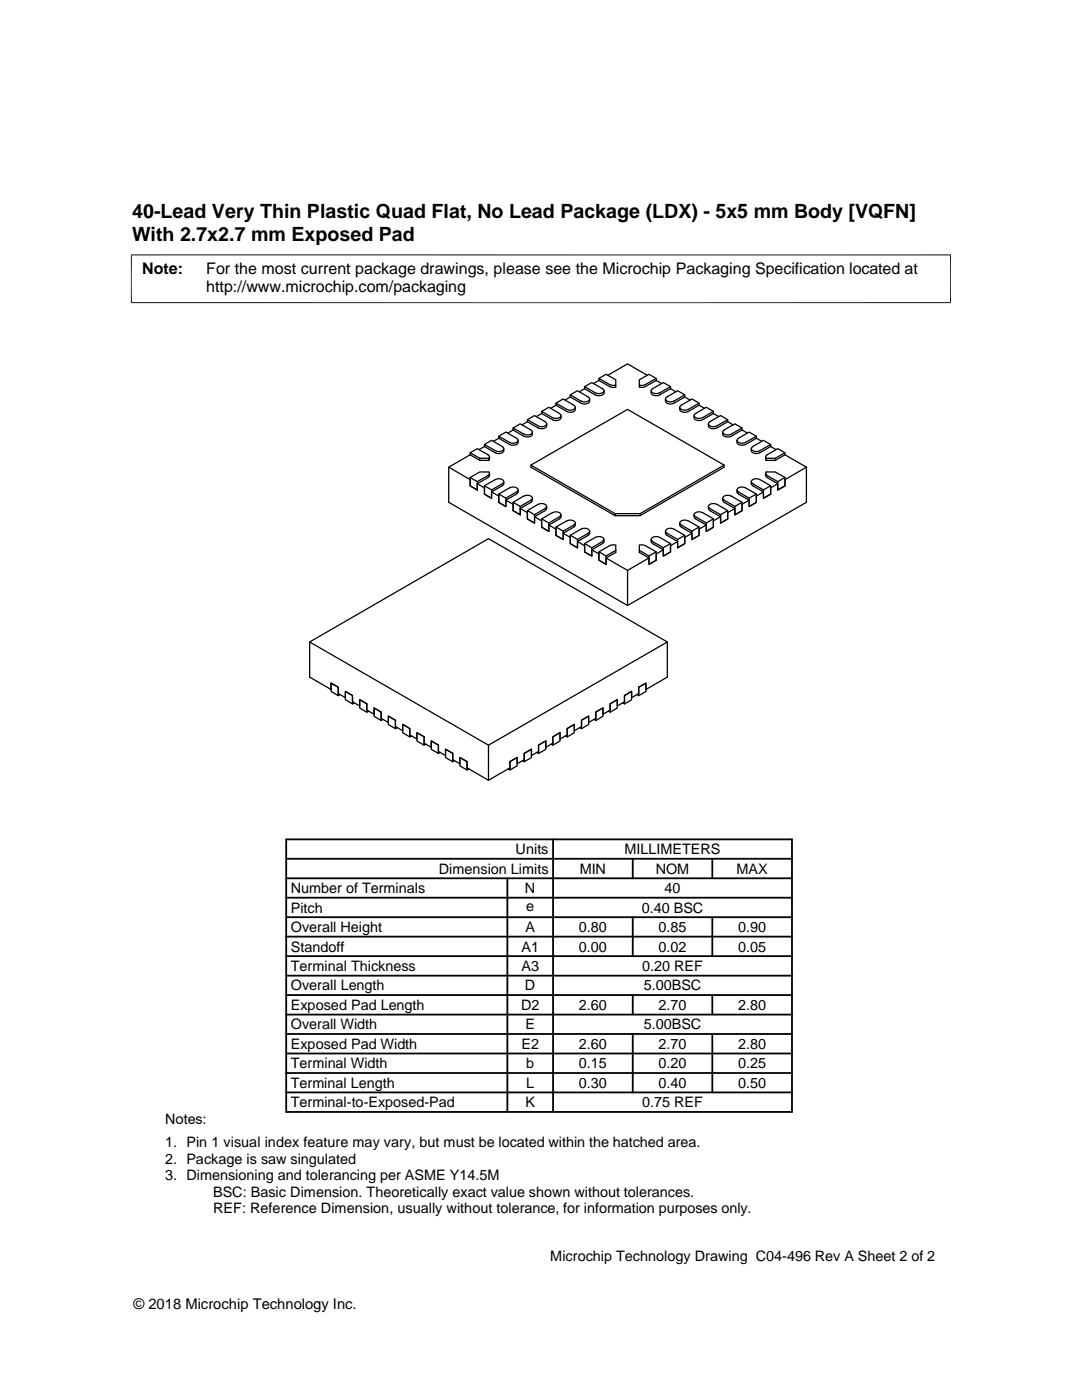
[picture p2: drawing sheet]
<svg xmlns="http://www.w3.org/2000/svg" width="216mm" height="279mm" viewBox="0 0 216 279" stroke-linecap="round" stroke-linejoin="round" font-family="sans-serif">
<g fill="none" stroke="#000" stroke-width=".25">
<path d="M113.8 79.2v-.4l2.1 1.3M113.8 79.2l2.2 1.3a1.18 1.18 0 0 0 1.6-.4M113.8 78.8l1.4-.8 2.2 1.2M113.8 79.2l-1.1 .6M116.6 77.6v-.4l2.2 1.2M116.6 77.6l2.2 1.2M116.6 77.2l1.5-.9 2.1 1.3a.5 .5 0 0 1 .3 .6 .5 .5 0 0 1-.6 .3h-.7l-.4-.1M116.6 77.6l-1 .6M117.3 79.2a.49 .49 0 0 1 .3 .6 .49 .49 0 0 1-.5 .4h-.7l-.4-.2M117.7 79.6v.5M119.5 75.5l1.4-.8 2 1.1v1.5M119.5 75.9l-1.1 .6"/>
<path d="M119.5 75.9v-.4l2.4 1.3h1M119.5 75.9l2.4 1.3h1M120.5 78a1.03 1.03 0 0 1-.6 1 1.03 1.03 0 0 1-1.1-.2M121.3 74.9l3.9-2.3 3.9 2.3M129.9 78v.4M130.2 77.6l2.2-1.3 1.4 .9v.4M130.2 77.6a.49 .49 0 0 0-.2 .6 .49 .49 0 0 0 .5 .3h.7l.4-.1M130.9 75.9v-.4l-1.4-.8-1.9 1.1v1.5M130.9 75.9l-2.3 1.3h-1M130.9 75.9l1.1 .6M130.9 75.5l-2.3 1.3h-1M133.8 77.6l-2.2 1.2a1.18 1.18 0 0 1-1.7-.4"/>
<path d="M133.8 77.6l1.1 .6M133.8 77.2l-2.2 1.2M136.6 79.2v-.4l-1.4-.8-2.1 1.2a.5 .5 0 0 0-.3 .6 .5 .5 0 0 0 .6 .4h.7l.4-.2M136.6 79.2l-2.1 1.3a1.18 1.18 0 0 1-1.7-.4v-.5M136.6 79.2l1.1 .6M136.6 78.8l-2.1 1.3M89.5 93.2v7l35.7 20.6 35.7-20.6v-7M93.8 90.8l1.9 1.1h1.8M93.8 90.8v-.4l1.9 1.1M93.8 95.3l1.9-1.1h1.8l.1 .1v.3l-.2 .3-2.2 1.2v1.7M93.8 90.4l1.4-.9 2.3 1.4 .2 .3-.2 .2M93.8 90.8l-4.3 2.4 4.3 2.5v1.3l1.4 .8"/>
<path d="M95.2 96.1l-1.4-.8v1.7l1.4 .8M95.7 91.5h1.8v.4M95.7 91.5v.4M96.7 89.1v-.4l2.1 1.2a1.15 1.15 0 0 0 1.7-.4l-.3-.4M96.7 96.9l2.1-1.2a1.13 1.13 0 0 1 1.7 .5l-.3 .3-2.1 1.3v1.6l-1.4-.8v-1.7l1.4 .9M96.7 89.1l2.1 1.2a1.18 1.18 0 0 0 1.7-.4v-.4M96.7 89.1l-1.1 .6M96.7 88.7l1.4-.8 2.1 1.2M97.7 94.5l-.2 .7-2.3 1.3v1.3M97.7 91.2l-.2 .7M99.5 98.6l2.2-1.2a1.13 1.13 0 0 1 1.7 .4l-.3 .4-2.2 1.2v1.7l-1.4-.8v-1.7l1.4 .8M99.5 87.5v-.4l2.2 1.2a1.15 1.15 0 0 0 1.7-.5l-.3-.3"/>
<path d="M99.5 87.5l2.2 1.2a1.18 1.18 0 0 0 1.7-.4v-.4M99.5 87.1l1.4-.9 2.2 1.3M99.5 87.5l-1.1 .6M100.5 96.1l-.1 .7-2.3 1.4v1.2l-1.4-.8v-1.2l-1.5-.9M100.9 99.8l1.5 .8v1.3l1.4 .8v-1.2l2.1-1.3M102.4 85.8v-.4l2.1 1.2M102.4 85.8l2.1 1.3M102.4 85.4l1.4-.8 2.1 1.2M102.4 85.8l-1.1 .6M103.4 97.8l-.1 .6-2.4 1.4v1.3l-1.4-.8v-1.3l-1.4-.8M104.5 99l-2.1 1.2M104.5 99a1.13 1.13 0 0 1 1.7 .5l-.3 .3-2.1 1.3v1.6l-1.4-.8v-1.7l1.4 .9"/>
<path d="M105.2 84.2l-1 .6M105.2 84.2l2.2 1.2a1.18 1.18 0 0 0 1.7-.4M105.2 83.8l1.5-.9 2.1 1.3a.49 .49 0 0 1 .2 .6 .49 .49 0 0 1-.5 .3h-.9l-2.4-1.3v.4M105.9 92.8l19.3-11.1 19.3 11.1v.4l-16.8 9.7h-5M105.9 85.8a.49 .49 0 0 1 .3 .6 .49 .49 0 0 1-.6 .4h-.7l-.4-.2M106.2 86.2a1.01 1.01 0 0 1-.5 1 1.01 1.01 0 0 1-1.2-.2M106.2 99.4v.6l-.3 .2M108.1 82.5l2.1 1.3a1.18 1.18 0 0 0 1.7-.4l.1-.5M108.1 82.1l1.4-.8 2.1 1.2a.49 .49 0 0 1 .3 .6 .49 .49 0 0 1-.6 .4l-1.1-.1-2.1-1.3v.4M108.1 82.5l-1.1 .6M109.1 84.6v.4M110.9 80.9v-.4l2.2 1.2"/>
<path d="M110.9 80.9l2.2 1.2a1.18 1.18 0 0 0 1.7-.4v-.4M110.9 80.5l1.5-.9 2.1 1.3M110.9 80.9l-1 .6M114.5 80.9a.49 .49 0 0 1 .2 .6 .49 .49 0 0 1-.5 .3h-.7l-.4-.1M138.5 82.9a1.01 1.01 0 0 0 .6 1 1.01 1.01 0 0 0 1.1-.1M139.5 80.9l-2.2 1.2a1.18 1.18 0 0 1-1.7-.4v-.4M139.5 80.9l1.1 .6M139.5 80.5l-2.1 1.2M139.5 80.9v-.4l-1.4-.9-2.2 1.3a.49 .49 0 0 0-.2 .6 .49 .49 0 0 0 .5 .3h.7l.4-.1M141.6 84.2l2.2-1.3 1.4 .9v.4M142.3 82.5l-2.1 1.3M142.3 82.5l1.1 .6"/>
<path d="M142.3 82.1l-2.1 1.3M142.3 82.5v-.4l-1.4-.8-2.1 1.2a.49 .49 0 0 0-.3 .6 .49 .49 0 0 0 .6 .4h.7l.4-.2M144.2 86.2v.4M144.2 99.4v.4M144.2 99.8l.3 .4M144.5 85.8l2.1-1.2 1.5 .8v.4M144.5 92.8l-16.8 9.7v.4M144.5 99.8l2.1 1.3M144.5 99.8a.49 .49 0 0 1-.3-.6 .49 .49 0 0 1 .6-.3l1.1 .1 2.2 1.2v1.7l-1.5 .8v-1.6l1.5-.9M145.2 84.2l-2.2 1.2a1.18 1.18 0 0 1-1.6-.4v-.4M145.2 84.2l1.1 .6M145.2 83.8l-2.2 1.2a1.13 1.13 0 0 1-1.6-.5l.2-.3"/>
<path d="M147 97.8l.1 .5 .2 .3 2.2 1.2v1.3l1.4-.8v-1.3l1.4-.8M147 87.9a1.03 1.03 0 0 0 .6 1 1.03 1.03 0 0 0 1.2-.2M147.3 87.5l2.2-1.3 1.4 .9v.4M147.4 87.5a.49 .49 0 0 0-.3 .6 .49 .49 0 0 0 .6 .3h.7l.4-.1M148.1 85.8l-2.2 1.2a1.18 1.18 0 0 1-1.7-.4M148.1 85.8l1 .6M148.1 85.4l-2.2 1.2a1.13 1.13 0 0 1-1.7-.4l.3-.4M148.8 97.4a1.13 1.13 0 0 0-1.7 .4l.3 .4 2.1 1.2M148.8 97.4l2.1 1.2v1.7l-1.4 .8v-1.7l1.4-.8M149.5 99.8l-1.4 .8v1.3l-1.5 .8v-1.2l-2.1-1.3M149.9 89.5a1.03 1.03 0 0 0 .6 1 1.03 1.03 0 0 0 1.1-.2M149.9 96.1l.1 .6 .2 .2 2.1 1.3v1.2l1.5-.8v-1.2l1.4-.9"/>
<path d="M150.2 89.1l2.1-1.2 1.5 .8v.4M150.2 89.1a.49 .49 0 0 0-.2 .6 .49 .49 0 0 0 .5 .4h.7l.4-.2M150.9 87.5l-2.1 1.2M150.9 87.5l1.1 .6M150.9 87.1l-2.1 1.2M151.6 95.7a1.13 1.13 0 0 0-1.7 .5l.3 .3 2.1 1.3M151.6 95.7l2.2 1.2v1.7l-1.5 .8v-1.6l1.5-.9M152.8 91.2v.4M152.8 94.5v.4M152.8 94.9l.3 .4M152.8 91.6l.1 .3M152.9 91.9h1.8"/>
<path d="M153.1 90.8l2.1-1.3 1.4 .9v.4M153.1 95.3l2.1 1.2v1.3l1.4-.8M153.1 94.9l2.1 1.2M153.1 94.9l-.3-.4 .1-.3h1.8l1.9 1.1v1.7M153.1 90.8l-.3 .4 .1 .2M153.8 89.1l-2.2 1.3M153.8 89.1l1 .6M153.8 88.7l-2.2 1.2M154.7 91.5h-1.8v.4M156.6 95.3l-1.4 .8v1.7l1.4-.8M156.6 90.4l-1.9 1.1v.4M156.6 90.8l4.3 2.4-4.3 2.5v1.3"/>
<path d="M156.6 90.8l-1.9 1.1M103.8 101.5l1.4 .8v1.3l1.5 .8v-1.3l2.1-1.2M105.2 101.9l2.2-1.2a1.13 1.13 0 0 1 1.7 .4l-.3 .4-2.1 1.2v1.7l-1.5-.8v-1.7l1.5 .8M106.7 103.1l1.4 .8v1.3l1.4 .8v-1.2l2.2-1.3M108.1 103.5l2.1-1.2a1.13 1.13 0 0 1 1.7 .5l-.2 .3-2.2 1.3v1.6l-1.4-.8v-1.7l1.4 .9M109.1 101.5l-.3 .4M109.1 101.1v.4M109.5 104.8l1.4 .8v1.2l1.5 .9v-1.3l2.1-1.2M112 102.7a.7 .7 0 0 1-.4 .8M112.4 106.4l1.4 .9v1.2l1.4 .8v-1.2l2.2-1.3M114.5 104.8a.49 .49 0 0 0 .2-.6 .49 .49 0 0 0-.5-.4l-.9 .1-2.4 1.3M114.5 104.8l-2.1 1.2v1.7l-1.5-.9v-1.6l1.5 .8"/>
<path d="M114.8 104.4a.7 .7 0 0 1-.3 .8M117.3 106.4a.49 .49 0 0 0 .3-.6 .49 .49 0 0 0-.5-.3h-1l-2.3 1.3M117.4 106.4l-2.2 1.3v1.6l-1.4-.8v-1.7l1.4 .9M117.6 106.4l-.3 .4M117.7 106v.4M118.1 109.7l1.4 .9v1.2l1.4 .8M118.8 107.3l-2.2 1.2M118.8 107.3a1.13 1.13 0 0 1 1.7 .4l-.3 .4M119.5 110.1l2.4-1.3h1v1.5l-2 1.1v1.2M120.2 108.1l-2.1 1.2v1.7l-1.5-.8v-1.7l1.5 .8M120.5 107.7l-.1 .7-2.3 1.3v1.3l-1.5-.8v-1.3l-1.4-.8M120.9 111l-1.4-.9v1.7l1.4 .8"/>
<path d="M120.9 111.4l4.3 2.4 4.3-2.4M122.7 102.5l-16.8-9.7v.4l16.8 9.7M122.9 109.8l-2 1.2v1.6M125.2 113.8v7M127.6 108.8v1M127.6 108.8h1l2.3 1.3v1.7M127.7 102.5h-5v.4M129.5 111l-1.9-1.2v.5l1.9 1.1v1.2l1.4-.8M129.9 107.7v.4M129.9 108.1l.3 .4M130.2 108.1l2.2 1.2M130.2 108.1a.49 .49 0 0 1-.2-.6 .49 .49 0 0 1 .5-.4l.9 .1 2.4 1.3v1.7l-1.4 .8v-1.7l1.4-.8"/>
<path d="M130.9 110.1l-1.4 .9v1.6l1.4-.8M132.4 109.7l-1.5 .9v1.2M132.8 106v.6l.3 .2 2.1 1.3v1.2l1.4-.8v-1.2l1.5-.9M135.2 108.1l-1.4 .8v1.3l-1.4 .8v-1.3l-2.2-1.2M135.6 104.4l.2 .7 2.3 1.3v1.3l1.4-.9v-1.2l1.4-.8M136.6 106.8l-1.4 .9v1.6l1.4-.8v-1.7l-2.1-1.2a1.13 1.13 0 0 0-1.7 .4l.3 .4 2.1 1.3M138.5 102.7v.6l.3 .2M139.5 105.2l-1.4 .8v1.7l1.4-.9v-1.6l-2.1-1.3a1.17 1.17 0 0 0-1.8 .5l.3 .4 2.2 1.2M140.2 102.3a1.13 1.13 0 0 0-1.7 .5l.3 .3 2.1 1.3M140.2 102.3l2.1 1.2v1.7l-1.4 .8v-1.6l1.4-.9M141.4 101.1v.5l.2 .3M141.6 101.5l2.2 1.2"/>
<path d="M141.6 101.5a.49 .49 0 0 1-.2-.6 .49 .49 0 0 1 .5-.4l1.2 .1 2.1 1.3v1.7l-1.4 .8v-1.7l1.4-.8M143.8 103.1l-1.5 .8v1.3l-1.4 .8v-1.2l-2.1-1.3M146.6 101.5l-1.4 .8v1.3l-1.4 .8v-1.3l-2.2-1.2M61.8 128.1l35.7-20.6 35.7 20.6-35.7 20.6zM61.8 128.1v7l4.3 2.5v-1.3l1.4 .9v1.2l1.4 .8v-1.2l1.4 .8v1.3l1.5 .8v-1.3l1.4 .9v1.2l1.4 .8v-1.2l1.5 .8v1.3l1.4 .8v-1.3l1.4 .8v1.3l1.4 .8v-1.2l1.5 .8v1.3l1.4 .8v-1.3l1.4 .8v1.3l1.4 .8v-1.2l1.5 .8v1.3l1.4 .8v-1.3l1.4 .8v1.3l1.5 .8v-1.2l1.4 .8v1.2l4.3 2.5 4.2-2.5v-1.2M66.1 136.3l1.4 .9v1.6l-1.4-.8zM67.8 138.6l-.3 .2M68.9 138l1.4 .8v1.7l-1.4-.8zM71.8 139.6l1.4 .9v1.6l-1.4-.8zM127.4 137.2l1.5-.9v1.7l-1.5 .8M127.4 137.2v1.2l-1.4 .8v-1.2l-1.4 .8v1.3l-1.4 .8v-1.3l-1.4 .9v1.2l-1.5 .8v-1.2l-1.4 .8v1.3l-1.4 .8v-1.3l-1.5 .8v1.3l-1.4 .8v-1.2l-1.4 .8v1.3l-1.5 .8v-1.3l-1.4 .8v1.3l-1.4 .8v-1.2l-1.4 .8v1.3l-1.5 .8v-1.3l-1.4 .8v1.3l-1.4 .8v-1.2l-1.5 .8M127.4 137.2v1.6l-.3-.2"/>
<path d="M133.2 128.1v7l-4.3 2.5v-1.3l-1.5 .9M70.7 140.3l-.4 .2M73.6 141.9l-.4 .2M74.6 141.3l1.5 .8v1.7l-1.5-.8zM76.4 143.6l-.3 .2M77.5 142.9l1.4 .8v1.7l-1.4-.8zM79.3 145.2l-.4 .2M80.3 144.6l1.5 .8v1.7l-1.5-.9zM82.1 146.9l-.3 .2M83.2 146.2l1.4 .8v1.7l-1.4-.8zM85 148.5l-.4 .2M86 147.9l1.5 .8v1.7l-1.5-.9z"/>
<path d="M87.8 150.2l-.3 .2M88.9 149.5l1.4 .8v1.7l-1.4-.8zM90.7 151.8l-.4 .2M91.8 151.2l1.4 .8v1.7l-1.4-.9zM93.6 153.5l-.4 .2M97.5 148.7v7M101.7 152v1.7l-.3-.2M101.7 152l1.5-.8v1.6l-1.5 .9M104.2 151.8l.4 .2v-1.7l1.4-.8v1.7l-1.4 .8M107.1 150.2l.4 .2v-1.7l1.4-.8v1.6l-1.4 .9M110 148.5l.3 .2v-1.7l1.4-.8v1.7l-1.4 .8M112.8 146.9l.4 .2v-1.7l1.4-.8v1.6l-1.4 .9"/>
<path d="M115.7 145.2l.3 .2v-1.7l1.5-.8v1.7l-1.5 .8M118.5 143.6l.4 .2v-1.7l1.4-.8v1.7l-1.4 .8M121.4 141.9l.4 .2v-1.6l1.4-.9v1.7l-1.4 .8M124.2 140.3l.4 .2v-1.7l1.4-.8v1.7l-1.4 .8"/>
</g>
<path d="M26.1 50.9h163.7M26.2 50.8v9.7M189.7 50.8v9.7M26.1 60.4h163.7" fill="none" stroke="#000" stroke-width=".2"/>
<g fill="none" stroke="#000" stroke-width=".36">
<path d="M57.1 179.2h100.9M57.1 175.3h100.9M57.1 171.4h100.9M57.1 167.5h100.9v54.4h-100.9zM101.2 175.3v46.6M110.4 167.5v54.4M126.3 171.4v3.9M142.1 171.4v3.9M57.1 186.9h100.9M57.1 183h100.9M57.1 198.6h100.9M57.1 194.7h100.9"/>
<path d="M57.1 190.8h100.9M126.3 183v7.8M126.3 198.6v3.9M142.1 183v7.8M142.1 198.6v3.9M57.1 214.1h100.9M57.1 206.4h100.9M57.1 202.5h100.9M57.1 210.2h100.9M57.1 218h100.9M126.3 206.4v11.6M142.1 206.4v11.6"/>
</g>
<g font-size="3.9">
<text x="26.4" y="43.5">40-Lead Very Thin Plastic Quad Flat, No Lead Package (LDX) - 5x5 mm Body [VQFN]</text>
<text x="26.4" y="48">With 2.7x2.7 mm Exposed Pad</text>
</g>
<g font-size="3.2">
<text x="28.4" y="54.6">Note:</text>
<text x="41.1" y="54.6">For the most current package drawings, please see the Microchip Packaging Specification located at</text>
<text x="41.1" y="58.3">http://www.microchip.com/packaging</text>
</g>
<g font-size="2.9">
<text x="102.9" y="170.5">Units</text>
<text x="124.6" y="170.5">MILLIMETERS</text>
<text x="58" y="178.2">Number of Terminals</text>
<text x="87.6" y="174.4">Dimension Limits</text>
<text x="104.8" y="178.2">N</text>
<text x="115.7" y="174.4">MIN</text>
<text x="130.8" y="174.4">NOM</text>
<text x="132.6" y="178.2">40</text>
<text x="147" y="174.4">MAX</text>
<text x="58" y="182.1">Pitch</text>
<text x="105" y="181.8">e</text>
<text x="128" y="182.1">0.40 BSC</text>
<text x="58" y="186">Overall Height</text>
<text x="58" y="189.9">Standoff</text>
<text x="104.1" y="189.9">A1</text>
<text x="104.8" y="186">A</text>
<text x="115.5" y="186">0.80</text>
<text x="115.5" y="189.9">0.00</text>
<text x="131.4" y="186">0.85</text>
<text x="131.4" y="189.9">0.02</text>
<text x="147.3" y="186">0.90</text>
<text x="147.3" y="189.9">0.05</text>
<text x="58" y="193.8">Terminal Thickness</text>
<text x="58" y="197.7">Overall Length</text>
<text x="104.1" y="193.8">A3</text>
<text x="104.8" y="197.7">D</text>
<text x="128.1" y="193.8">0.20 REF</text>
<text x="128.4" y="197.7">5.00BSC</text>
<text x="58" y="201.6">Exposed Pad Length</text>
<text x="104" y="201.6">D2</text>
<text x="115.5" y="201.6">2.60</text>
<text x="131.4" y="201.6">2.70</text>
<text x="147.3" y="201.6">2.80</text>
<text x="58" y="205.4">Overall Width</text>
<text x="58" y="209.3">Exposed Pad Width</text>
<text x="104" y="209.3">E2</text>
<text x="104.8" y="205.4">E</text>
<text x="115.5" y="209.3">2.60</text>
<text x="128.4" y="205.4">5.00BSC</text>
<text x="131.4" y="209.3">2.70</text>
<text x="147.3" y="209.3">2.80</text>
<text x="58" y="213.2">Terminal Width</text>
<text x="105" y="213.2">b</text>
<text x="115.5" y="213.2">0.15</text>
<text x="131.4" y="213.2">0.20</text>
<text x="147.3" y="213.2">0.25</text>
<text x="58" y="217.1">Terminal Length</text>
<text x="58" y="221">Terminal-to-Exposed-Pad</text>
<text x="104.8" y="221">K</text>
<text x="105" y="217.1">L</text>
<text x="115.5" y="217.1">0.30</text>
<text x="128.1" y="221">0.75 REF</text>
<text x="131.4" y="217.1">0.40</text>
<text x="147.3" y="217.1">0.50</text>
<text x="32.9" y="224.3">Notes:</text>
<text x="32.9" y="228.9">1. Pin 1 visual index feature may vary, but must be located within the hatched area.</text>
<text x="32.9" y="232.2">2. Package is saw singulated</text>
<text x="32.9" y="235.5">3. Dimensioning and tolerancing per ASME Y14.5M</text>
<text x="42.5" y="238.8">BSC: Basic Dimension. Theoretically exact value shown without tolerances.</text>
<text x="42.5" y="242.2">REF: Reference Dimension, usually without tolerance, for information purposes only.</text>
<text x="109.8" y="251.7">Microchip Technology Drawing C04-496 Rev A Sheet 2 of 2</text>
<text x="26.6" y="261.3">© 2018 Microchip Technology Inc.</text>
</g>
</svg>
